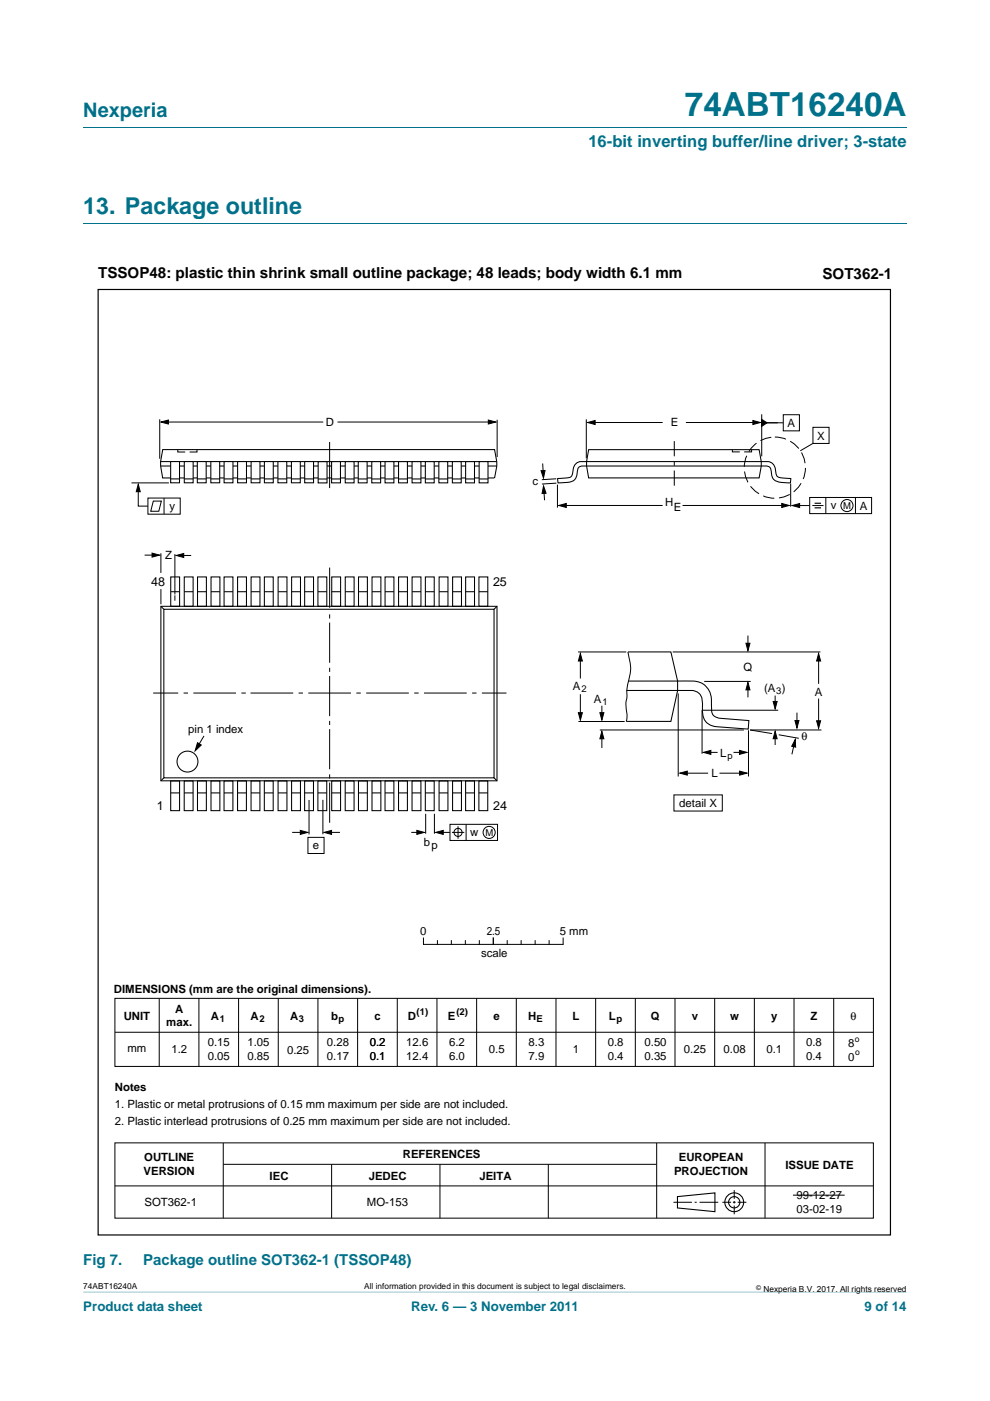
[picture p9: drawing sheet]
<svg xmlns="http://www.w3.org/2000/svg" width="210mm" height="297mm" viewBox="0 0 210 297" stroke-linecap="round" stroke-linejoin="round" font-family="sans-serif">
<path d="M17.7 273.9l174.6 .1z" fill="#00718a"/>
<path d="M17.7 27h174.6M17.7 47.4h174.6" fill="none" stroke="#00718a" stroke-width=".21"/>
<g fill="none" stroke="#000" stroke-width=".21">
<path d="M33.9 88.9v8.4M35.1 89.5h33.5M37.7 95.4v.4h1.6M41.8 95.4v.4h-1.6M69.9 93.7v9.8M71.6 89.5h32.7M105.4 89v7.9M115.1 98.3l.1 2.5M124.4 88.9v8.3M125.3 89.6h15.3M145.5 89.6h15M155.3 95.3v.5h1.6"/>
<path d="M159.4 95.3v.5h-1.6M161.6 87.8v9M172.4 90.6h3.4v3.4h-3.4zM172.4 94l-2.7 1.6M27.9 102.4h7.9M29.3 103.3v4h2.1M30.7 117.7h2.5M31.4 105.6h6.8v3.4h-6.8zM32.5 106.2h1.7l-.5 2.2h-1.7zM34.1 117.3v4.2M34.8 105.6v3.4M37.1 117.5v8.5"/>
<path d="M38 117.8h2.5M115.3 103.6l.2 2.5M118 101.5l-3.1 .2M118 102.4l-3.1 .2M118.2 102.8v4.8M119.3 107.2h21.3M144.8 107.2h21.6M167.7 102.5v4.9M34.1 124.9v3.2M37.1 126.2v1.2M122.6 138.2h10.2M123.1 139.2v4.7"/>
<path d="M133.2 138.2a10 10 0 0 1 0 6.7l-.2 1.4v1.3a8.1 8.1 0 0 0 0 4.1l-.2 1.3M142.7 138.2h31.3M158.6 134.8v2.4M173.6 139.6v5.4M43.3 156l-1.7 2.8M122.7 153h9.8M123.1 147.2v4.7M127.2 154.8h30.6M127.7 149.6v2.6M127.7 156v2.6M143.8 147l.1 17.6M148.9 150.6v9.2"/>
<path d="M149 150.6h16.1M149.4 144.5h9.8M150.1 159.5h2.1M155.6 159.5h1.7M158.6 145.4v2.5M158.8 154.8v9.8M164.4 156v2M164.4 147.5v1.9M165.2 155.8l4.2 .7M168.5 157.4l-.5 2.5M169 151.1v2.6M173.6 148.1v5.3"/>
<path d="M174.2 154.8h-15.1l4.7 .7M62 176.5h2.5M65.3 177.5h3.4v3.5h-3.4zM69.5 176.5h2.6M87.2 176.5h2.1M90.3 172.5v4.3M92.1 172.5v4.3M93.3 176.5h2.1M95.4 174.8h10.1v3.4h-10.1zM95.9 176.5h2.6M97.2 175.2v2.6M98.9 174.8v3.4"/>
<path d="M142.9 168.5h10.3v3.5h-10.3zM144.9 163.9h5.3M152.6 163.9h5.1M24.4 211.7h160.9v14.4h-160.9zM24.4 218.9h160.8M33.8 211.7v14.4M42.2 211.7v14.4M50.6 211.7v14.4M59 211.7v14.4M67.4 211.7v14.4M75.8 211.7v14.4M84.3 211.6v14.5"/>
<path d="M92.7 211.7v14.4M101.1 211.7v14.4M109.5 211.7v14.4M117.9 211.7v14.4M126.3 211.7v14.4M134.8 211.7v14.4M143.2 211.7v14.4M151.6 211.7v14.4M160 211.6v14.5M168.4 211.7v14.4M176.8 211.7v14.4M24.4 242.3h160.8v16h-160.8z"/>
<path d="M24.4 251.4h160.8M47.4 242.3v16M47.4 246.9h91.8M70.3 246.9v11.4M93.3 246.9v11.4M116.3 246.9v11.4M139.3 242.3v16M142.8 254.9h4M147.3 254.9h.5M148.4 254.9h3.9M153.2 254.9h1.9M155.5 254.9h.5"/>
<path d="M155.7 252.3v1.9M155.7 254.6v.6M155.7 255.6v1.8M156.5 254.9h1.8M162.3 242.3v16M168.2 253.4h11"/>
<circle cx="97.2" cy="176.5" r=".86"/>
<circle cx="103.7" cy="176.5" r="1.28"/>
</g>
<g fill="none" stroke="#000" stroke-width=".23">
<path d="M143.7 253.7l7.9-.8v4l-7.9-.8z"/>
<circle cx="155.7" cy="254.9" r="1.99"/>
<circle cx="155.7" cy="254.9" r="1.2"/>
</g>
<g fill="#000" stroke="#000" stroke-width=".21">
<path d="M34.1 89.5l1.6-.4v.8zM103.6 89.1l1.6 .4-1.6 .4zM114.8 99.8l.8-.1-.3 1.7zM124.6 89.6l1.6-.4v.8zM159.7 89.2l1.6 .4-1.6 .4zM29.3 102.7l.5 1.6h-.9zM32.3 117.3l1.5 .4-1.5 .4zM37.4 117.8l1.6-.5v.9zM115.3 103l.5 1.6h-.8zM118.5 107.2l1.6-.5v.9zM165.8 106.7l1.6 .5-1.6 .4zM158.2 136.4h.9l-.5 1.6z"/>
<path d="M41.9 157.5l.8 .5-1.3 1.2zM123.1 138.6l.4 1.5h-.8zM122.7 151.1h.8l-.4 1.6zM127.7 155.1l.4 1.5h-.9zM127.2 151.1h.9l-.4 1.6zM149.2 159.5l1.6-.4v.8zM156.8 159.1l1.6 .4-1.6 .4zM158.6 144.7l.5 1.6h-.9zM164.4 155l.4 1.6h-.8zM164 148.7h.8l-.4 1.6zM168.7 156.8l.1 1.6-.9-.2zM168.6 152.8h.9l-.5 1.6z"/>
<path d="M173.6 138.6l.5 1.5h-.9zM173.2 152.8h.9l-.5 1.6zM63.7 176.1l1.6 .4-1.6 .4zM68.7 176.5l1.6-.4v.8zM88.4 176.1l1.6 .4-1.6 .4zM92.4 176.5l1.6-.4v.8zM144.2 163.9l1.6-.4v.8zM156.9 163.5l1.6 .4-1.6 .4z"/>
</g>
<path d="M143 93.5v9.5" fill="none" stroke="#000" stroke-width=".21" stroke-dasharray="3.2 1 1 1" stroke-linecap="butt"/>
<circle cx="164.3" cy="99.2" r="6.5" fill="none" stroke="#000" stroke-width=".21" stroke-dasharray="2.4 1" stroke-linecap="butt"/>
<g fill="none" stroke="#000" stroke-width=".22">
<path d="M34.1 97.9h71.3M34.1 98.8h71.3M34.5 95.3h70.4l.5 2.6v.9l-.5 2.5h-70.4l-.4-2.5v-.9zM124.9 95.3h36.1l.5 2.6v.9l-.5 2.5h-36.1l-.5-2.5v-.9zM118.3 101.5l2.1-.2a1.12 1.12 0 0 0 1.1-1.3 2.03 2.03 0 0 1 2.7-2.1h37.3a3.4 3.4 0 0 1 2.4 .4 4.4 4.4 0 0 1 .8 2.5 3.5 3.5 0 0 0 2.8 .6l.2 .1a.62 .62 0 0 1-.3 .9 5.7 5.7 0 0 1-3.2-.7l-.4-.6-.2-.8a1.3 1.3 0 0 0-1.7-1.5h-38a1.22 1.22 0 0 0-1.5 1.5 1.92 1.92 0 0 1-2.1 2l-1.7 .1a.61 .61 0 0 1-.3-.9zM34.1 128.5h71.3v37h-71.3zM34.1 128.5l.7 .7M34.8 129.2h70v35.7h-70zM105.4 128.5l-.6 .7M133.2 138.2h9.1l1.4 6.2v2l-1.4 6.6h-9.5M34.8 164.9l-.7 .6M104.8 164.9l.6 .6"/>
<circle cx="39.8" cy="161.5" r="2.22"/>
</g>
<g fill="#fff" stroke="#000" stroke-width=".22">
<path d="M67.5 97.9h1.9v4.5h-1.9z"/>
<path d="M67.5 101.6h1.9z"/>
<path d="M70.3 97.9h1.9v4.5h-1.9z"/>
<path d="M70.3 101.5h1.9z"/>
<path d="M73.2 97.9h1.9v4.5h-1.9z"/>
<path d="M73.2 101.5h1.9z"/>
<path d="M76 97.9h1.9v4.5h-1.9z"/>
<path d="M76 101.5h1.9z"/>
<path d="M78.9 97.9h1.8v4.5h-1.8z"/>
<path d="M78.9 101.5h1.8z"/>
<path d="M81.7 97.9h1.8v4.5h-1.8z"/>
<path d="M81.7 101.5h1.9z"/>
<path d="M84.5 97.9h1.9v4.5h-1.9z"/>
<path d="M84.5 101.5h1.9z"/>
<path d="M87.4 97.9h1.9v4.5h-1.9z"/>
<path d="M87.4 101.5h1.9z"/>
<path d="M90.2 97.9h1.9v4.5h-1.9z"/>
<path d="M90.2 101.5h1.9z"/>
<path d="M93.1 97.9h1.9v4.5h-1.9z"/>
<path d="M93.1 101.5h1.9z"/>
<path d="M95.9 97.9h1.9v4.5h-1.9z"/>
<path d="M96 101.5h1.8z"/>
<path d="M98.8 97.9h1.8v4.5h-1.8z"/>
<path d="M98.8 101.5h1.9z"/>
<path d="M101.6 97.9h1.9v4.5h-1.9z"/>
<path d="M101.6 101.5h1.9z"/>
<path d="M36.2 97.9h1.9v4.5h-1.9z"/>
<path d="M36.2 101.5h1.9z"/>
<path d="M39.1 97.9h1.9v4.5h-1.9z"/>
<path d="M39.1 101.5h1.9z"/>
<path d="M41.9 97.9h1.8v4.5h-1.8z"/>
<path d="M41.9 101.5h1.8z"/>
<path d="M44.7 97.9h1.9v4.5h-1.9z"/>
<path d="M44.7 101.5h1.9z"/>
<path d="M47.5 97.9h1.9v4.5h-1.9z"/>
<path d="M47.5 101.5h1.9z"/>
<path d="M50.4 97.9h1.9v4.5h-1.9z"/>
<path d="M50.4 101.5h1.9z"/>
<path d="M53.3 97.9h1.8v4.5h-1.8z"/>
<path d="M53.3 101.5h1.9z"/>
<path d="M56.1 97.9h1.9v4.5h-1.9z"/>
<path d="M56.1 101.5h1.9z"/>
<path d="M58.9 97.9h1.9v4.5h-1.9z"/>
<path d="M59 101.5h1.8z"/>
<path d="M61.8 97.9h1.9v4.5h-1.9z"/>
<path d="M61.8 101.5h1.9z"/>
<path d="M64.6 97.9h1.9v4.5h-1.9z"/>
<path d="M64.6 101.5h1.9z"/>
</g>
<g fill="none" stroke="#000" stroke-width=".22">
<path d="M36.2 122.3h1.9v6.2h-1.9zM36.2 125.5h1.9M39.1 122.3h1.9v6.2h-1.9zM39.1 125.5h1.9M41.9 122.3h1.9v6.2h-1.9zM41.9 125.5h1.9M44.8 122.3h1.8v6.2h-1.8zM44.8 125.5h1.8M47.5 122.3h1.9v6.2h-1.9zM47.5 125.5h1.9M50.4 122.3h1.9v6.2h-1.9zM50.4 125.5h1.9"/>
<path d="M53.3 122.3h1.8v6.2h-1.8zM53.3 125.5h1.8M56.1 122.3h1.9v6.2h-1.9zM56.1 125.5h1.9M59 122.3h1.9v6.2h-1.9zM59 125.5h1.9M61.9 122.3h1.8v6.2h-1.8zM61.9 125.5h1.8M64.6 122.3h1.9v6.2h-1.9zM64.6 125.5h1.9M67.4 122.3h1.9v6.2h-1.9zM67.4 125.5h1.9"/>
<path d="M70.4 122.3h1.8v6.2h-1.8zM70.4 125.5h1.8M73.2 122.3h1.9v6.2h-1.9zM73.2 125.5h1.9M76 122.3h1.9v6.2h-1.9zM76 125.5h1.9M78.9 122.3h1.9v6.2h-1.9zM78.9 125.5h1.9M81.7 122.3h1.9v6.2h-1.9zM81.7 125.5h1.9M84.5 122.3h1.9v6.2h-1.9zM84.5 125.5h1.9"/>
<path d="M87.4 122.3h1.9v6.2h-1.9zM87.4 125.5h1.9M90.2 122.3h1.9v6.2h-1.9zM90.2 125.5h1.9M93.1 122.3h1.9v6.2h-1.9zM93.1 125.5h1.9M96 122.3h1.9v6.2h-1.9zM96 125.5h1.9M98.8 122.3h1.8v6.2h-1.8zM98.8 125.5h1.8M101.6 122.3h1.9v6.2h-1.9zM101.6 125.5h1.9"/>
<path d="M133.3 144.4h10.8a11.6 11.6 0 0 1 4.8 .5 4.2 4.2 0 0 1 2 4.2v.8a1.95 1.95 0 0 0 2 2.4l5.9 .5-.1 1.8-6.6-.5a3.2 3.2 0 0 1-3.1-3.8v-.7a2.48 2.48 0 0 0-2.2-3.2h-13.9M36.2 165.6h1.9v6.3h-1.9zM36.2 168.1h1.9M39.1 165.6h1.9v6.3h-1.9zM39.1 168.1h1.9M41.9 165.6h1.9v6.3h-1.9zM41.9 168.1h1.9M44.8 165.6h1.8v6.3h-1.8zM44.8 168.1h1.8M47.5 165.6h1.9v6.3h-1.9zM47.5 168.1h1.9M50.4 165.6h1.9v6.3h-1.9z"/>
<path d="M50.4 168.1h1.9M53.2 165.6h1.9v6.3h-1.9zM53.2 168.1h1.9M56.1 165.6h1.8v6.3h-1.8zM56.1 168.1h1.8M59 165.6h1.9v6.3h-1.9zM59 168.1h1.9M61.8 165.6h1.9v6.3h-1.9zM61.8 168.1h1.9M64.6 165.6h1.9v6.3h-1.9zM64.6 168.1h1.9M67.4 165.6h1.9v6.3h-1.9z"/>
<path d="M67.4 168.1h1.9M70.4 165.6h1.8v6.3h-1.8zM70.4 168.1h1.8M73.2 165.6h1.9v6.3h-1.9zM73.2 168.1h1.9M76 165.6h1.9v6.3h-1.9zM76 168.1h1.9M78.9 165.6h1.9v6.3h-1.9zM78.9 168.1h1.9M81.7 165.6h1.8v6.3h-1.8zM81.7 168.1h1.8M84.5 165.6h1.9v6.3h-1.9z"/>
<path d="M84.5 168.1h1.9M87.4 165.6h1.9v6.3h-1.9zM87.4 168.1h1.9M90.2 165.6h1.9v6.3h-1.9zM90.2 168.1h1.9M93.1 165.6h1.9v6.3h-1.9zM93.1 168.1h1.9M96 165.6h1.9v6.3h-1.9zM96 168.1h1.9M98.8 165.6h1.8v6.3h-1.8zM98.8 168.1h1.8M101.6 165.6h1.9v6.3h-1.9z"/>
<path d="M101.6 168.1h1.9"/>
</g>
<g fill="none" stroke="#000" stroke-width=".21">
<path d="M162.1 89.6h4M166.1 87.9h3.5v3.5h-3.5zM168.9 107.2h2.8M171.7 105.5h13.2v3.4h-13.2zM172.3 107.2h2.4M175.2 105.5v3.4M181.4 105.5v3.4M69.9 120.3v8.6M69.9 130.3v.8M69.9 132v8.5M32.5 146.9h5.3M38.9 146.9h1"/>
<path d="M41 146.9h9.1M51.2 146.9h.9M53.1 146.9h9.1M63.3 146.9h1M65.4 146.9h9M69.9 143.3v8.5M69.9 141.6v.9M69.9 152.8v.9M69.9 154.6v8.5M75.6 146.9h.9M77.7 146.9h9M87.9 146.9h.9"/>
<path d="M89.9 146.9h9.1M100.1 146.9h1M102.2 146.9h5.2M65.5 169.6v7.3M68.5 169.6v7.3M69.9 164.2v.9M69.9 165.9v8.5M89.8 198.9v1.3M92.8 199.4v.8M95.7 199.4v.8M98.7 199.4v.8M101.7 199.4v.8"/>
<path d="M104.6 198.9v1.3M107.6 199.4v.8M110.5 199.4v.8M113.5 199.4v.8M116.5 199.4v.8M119.4 198.9v1.3M89.9 200.2h29.5"/>
<circle cx="179.6" cy="107.2" r="1.28"/>
</g>
<path d="M161.5 88.9l1.2 .7-1.2 .8zM168 107.2l1.6-.4v.8z" fill="#000" stroke="#000" stroke-width=".21"/>
<path d="M172.8 106.7h1.3M172.8 107.7h1.3" fill="none" stroke="#000" stroke-width=".24"/>
<path d="M20.8 61.4h168.1v200.4h-168.1z" fill="none" stroke="#000" stroke-width=".25"/>
<text font-size="7" fill="#00718a" x="145.3" y="24.6">74ABT16240A</text>
<text font-size="4.9" fill="#00718a" x="17.7" y="45.4">13. Package outline</text>
<text font-size="4.2" fill="#00718a" x="17.7" y="24.9">Nexperia</text>
<text font-size="3.5" fill="#00718a" x="124.8" y="31.1">16-bit inverting buffer/line driver; 3-state</text>
<g font-size="3.2">
<text x="20.8" y="59">TSSOP48: plastic thin shrink small outline package; 48 leads; body width 6.1 mm</text>
<text x="174.4" y="59.1">SOT362-1</text>
</g>
<g font-size="3.2" fill="#00718a">
<text x="17.7" y="268.3">Fig 7.</text>
<text x="30.4" y="268.3">Package outline SOT362-1 (TSSOP48)</text>
</g>
<g font-size="2.8" fill="#00718a">
<text x="17.7" y="277.9">Product data sheet</text>
<text x="87.2" y="277.9">Rev. 6 — 3 November 2011</text>
<text x="183.4" y="277.9">9 of 14</text>
</g>
<g font-size="2.7">
<text x="32.1" y="124.2">48</text>
<text x="104.6" y="124.2">25</text>
<text x="33.3" y="171.8">1</text>
<text x="104.6" y="171.8">24</text>
</g>
<g font-size="2.4">
<text x="69.1" y="90.3">D</text>
<text x="142.3" y="90.2">E</text>
<text x="167" y="90.5">A</text>
<text x="173.3" y="93.2">X</text>
<text x="113" y="102.9">c</text>
<text x="141.1" y="107.2">H</text>
<text x="176.2" y="107.9">v</text>
<text x="36" y="108">y</text>
<text x="142.9" y="108.3">E</text>
<text x="182.4" y="108.1">A</text>
<text x="35" y="118.6">Z</text>
<text x="157.7" y="142.4">Q</text>
<text x="121.5" y="146.2">A</text>
<text x="126" y="149">A</text>
<text x="162.1" y="146.7">(A )</text>
<text x="172.8" y="147.5">A</text>
<text x="39.9" y="155.3">pin 1 index</text>
<text x="152.7" y="160.5">L</text>
<text x="170" y="157">θ</text>
<text x="150.9" y="164.8">L</text>
<text x="144.1" y="171.1">detail X</text>
<text x="66.4" y="180">e</text>
<text x="89.9" y="179.3">bp</text>
<text x="99.7" y="177.2">w</text>
<text x="89.1" y="198.1">0</text>
<text x="102" y="202.9">scale</text>
<text x="103.2" y="198.1">2.5</text>
<text x="118.7" y="198.1">5 mm</text>
<text x="24.2" y="210.5">DIMENSIONS (mm are the original dimensions).</text>
<text x="37.1" y="214.7">A</text>
<text x="26.2" y="216.2">UNIT</text>
<text x="35.3" y="217.6">max.</text>
<text x="44.1" y="221.9">0.15</text>
<text x="44.7" y="216.2">A</text>
<text x="52.5" y="221.9">1.05</text>
<text x="53.1" y="216.2">A</text>
<text x="61.5" y="216.2">A</text>
<text x="69.3" y="221.9">0.28</text>
<text x="70.2" y="216.2">b</text>
<text x="78.4" y="221.9">0.2</text>
<text x="79.4" y="216.2">c</text>
<text x="86.2" y="221.9">12.6</text>
<text x="86.5" y="216.2">D</text>
<text x="95" y="216.2">E</text>
<text x="95.3" y="221.9">6.2</text>
<text x="104.6" y="216.2">e</text>
<text x="112.1" y="216.2">H</text>
<text x="112.1" y="221.9">8.3</text>
<text x="121.4" y="216.2">L</text>
<text x="128.9" y="221.9">0.8</text>
<text x="129.2" y="216.2">L</text>
<text x="136.7" y="221.9">0.50</text>
<text x="138" y="216.2">Q</text>
<text x="146.7" y="216.2">v</text>
<text x="154.9" y="216.2">w</text>
<text x="163.5" y="216.2">y</text>
<text x="171" y="221.9">0.8</text>
<text x="171.9" y="216.2">Z</text>
<text x="180.4" y="216.2">θ</text>
<text x="27" y="223.1">mm</text>
<text x="36.3" y="223.3">1.2</text>
<text x="44.1" y="224.8">0.05</text>
<text x="52.5" y="224.8">0.85</text>
<text x="60.9" y="223.4">0.25</text>
<text x="69.3" y="224.8">0.17</text>
<text x="78.4" y="224.8">0.1</text>
<text x="86.2" y="224.8">12.4</text>
<text x="95.3" y="224.8">6.0</text>
<text x="103.7" y="223.3">0.5</text>
<text x="112.1" y="224.8">7.9</text>
<text x="121.5" y="223.3">1</text>
<text x="128.9" y="224.8">0.4</text>
<text x="136.7" y="224.8">0.35</text>
<text x="145.1" y="223.3">0.25</text>
<text x="153.5" y="223.3">0.08</text>
<text x="162.5" y="223.3">0.1</text>
<text x="171" y="224.8">0.4</text>
<text x="179.9" y="222.1">8</text>
<text x="179.9" y="225">0</text>
<text x="24.4" y="231.4">Notes</text>
<text x="24.4" y="235">1. Plastic or metal protrusions of 0.15 mm maximum per side are not included.</text>
<text x="24.4" y="238.6">2. Plastic interlead protrusions of 0.25 mm maximum per side are not included.</text>
<text x="85.4" y="245.6">REFERENCES</text>
<text x="30.5" y="249.2">VERSION</text>
<text x="30.6" y="246.3">OUTLINE</text>
<text x="57.2" y="250.1">IEC</text>
<text x="78.2" y="250.1">JEDEC</text>
<text x="101.7" y="250.1">JEITA</text>
<text x="143" y="249.2">PROJECTION</text>
<text x="144" y="246.3">EUROPEAN</text>
<text x="166.6" y="247.8">ISSUE DATE</text>
<text x="30.7" y="255.7">SOT362-1</text>
<text x="77.8" y="255.7">MO-153</text>
<text x="168.9" y="254.2">99-12-27</text>
<text x="168.9" y="257.2">03-02-19</text>
</g>
<g font-size="2">
<text x="178.9" y="107.9">M</text>
<text x="123.3" y="146.7">2</text>
<text x="127.8" y="149.4">1</text>
<text x="164.6" y="147.2">3</text>
<text x="154.3" y="161">p</text>
<text x="103" y="177.2">M</text>
<text x="88.4" y="215.2">(1)</text>
<text x="96.8" y="215.2">(2)</text>
<text x="46.6" y="216.7">1</text>
<text x="55" y="216.7">2</text>
<text x="63.4" y="216.7">3</text>
<text x="71.8" y="216.7">p</text>
<text x="113.8" y="216.7">E</text>
<text x="130.8" y="216.7">p</text>
</g>
<g font-size="1.8">
<text x="181.3" y="220.9">o</text>
<text x="181.4" y="223.8">o</text>
<text x="17.7" y="273.3">74ABT16240A</text>
<text x="77.3" y="273.3">All information provided in this document is subject to legal disclaimers.</text>
<text x="161.9" y="273.9">Nexperia B.V. 2017. All rights reserved</text>
</g>
<text font-size="1.4" x="160.4" y="273.4">©</text>
</svg>
